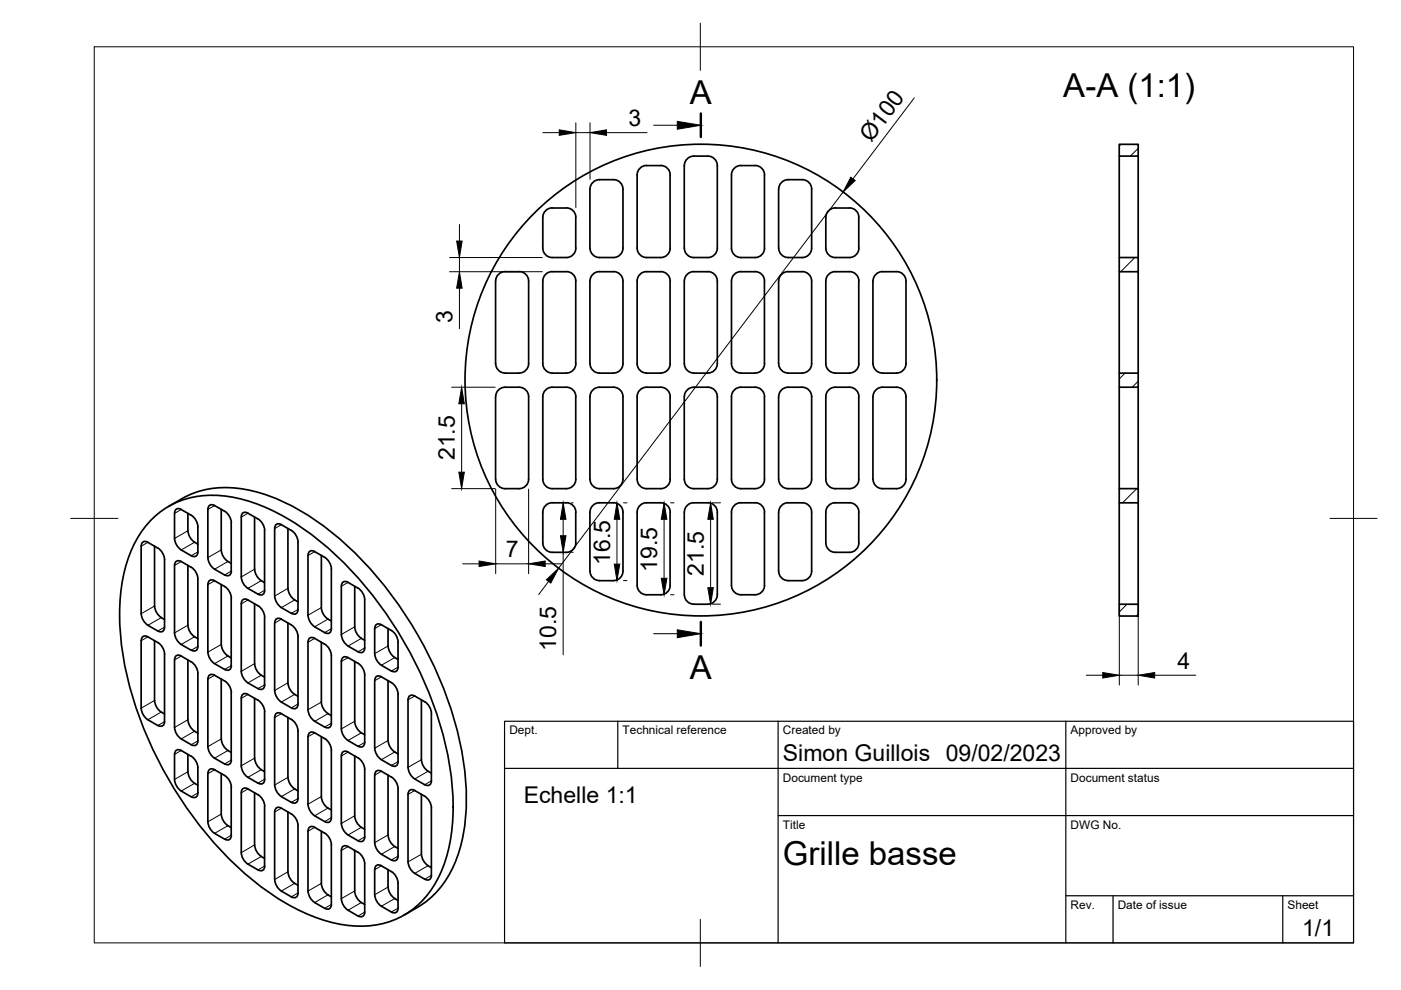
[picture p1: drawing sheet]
<svg xmlns="http://www.w3.org/2000/svg" width="297mm" height="210mm" viewBox="0 0 297 210" stroke-linecap="round" stroke-linejoin="round" font-family="sans-serif">
<!-- layer: Visible -->
<g fill="none" stroke="#000" stroke-width=".36">
<path d="M142.1 37.1v15.5M142.1 37.1a1.96 1.96 0 0 0-2-2h-3a2 2 0 0 0-2 2v15.5M157.1 35.1h3a2 2 0 0 1 2 2v15.5M157.1 35.1a2 2 0 0 0-2 2v15.5M167.1 38.1h3a2 2 0 0 1 2 2M167.1 38.1a2 2 0 0 0-2 2M237.3 30.6h4v2.5h-4zM237.3 33.1v21.5M241.3 33.1v21.5M105.1 59.6v17.5M107.1 57.6h3M107.1 57.6a2 2 0 0 0-2 2"/>
<path d="M110.1 57.6a2 2 0 0 1 2 2v17.5M115.1 52.6a2 2 0 0 0 2 2h3M115.1 46.1v6.5M117.1 57.6h3M117.1 57.6a2 2 0 0 0-2 2v17.5M120.1 44.1h-3a2 2 0 0 0-2 2M120.1 44.1a2 2 0 0 1 2 2M120.1 57.6a2 2 0 0 1 2 2v17.5M122.1 46.1v6.5M122.1 52.6a2 2 0 0 1-2 2M125.1 40.1v12.5M125.1 52.6a2 2 0 0 0 2 2h3a2 2 0 0 0 2-2"/>
<path d="M125.1 40.1a2 2 0 0 1 2-2h3a2 2 0 0 1 2 2M127.1 57.6h3M127.1 57.6a2 2 0 0 0-2 2v17.5M130.1 57.6a2 2 0 0 1 2 2v17.5M132.1 40.1v12.5M135.1 52.6a2 2 0 0 0 2 2h3a2 2 0 0 0 2-2M137.1 57.6h3M137.1 57.6a2 2 0 0 0-2 2v17.5M140.1 57.6a2 2 0 0 1 2 2M142.1 59.6v17.5M145.1 52.6v-17.5a2 2 0 0 1 2-2h3a2 2 0 0 1 2 2v17.5M145.1 52.6a2 2 0 0 0 2 2h3a2 2 0 0 0 2-2"/>
<path d="M147.1 57.6h3M147.1 57.6a2 2 0 0 0-2 2v17.5M150.1 57.6a2 2 0 0 1 2 2v17.5M155.1 52.6a2 2 0 0 0 2 2M157.1 57.6h3M157.1 57.6a2 2 0 0 0-2 2v17.5M160.1 57.6a2 2 0 0 1 2 2v17.5M162.1 52.6a2 2 0 0 1-2 2h-3M165.1 40.1v12.5M165.1 59.6v17.5M165.1 52.6a2 2 0 0 0 2 2M167.1 57.6h3"/>
<path d="M167.1 57.6a2 2 0 0 0-2 2M170.1 57.6a2 2 0 0 1 2 2v17.5M172.1 52.6a2 2 0 0 1-2 2h-3M172.1 40.1v12.5M175.1 46.1v6.5M175.1 52.6a2 2 0 0 0 2 2h3a2 2 0 0 0 2-2M177.1 57.6h3M177.1 57.6a2 2 0 0 0-2 2v17.5M180.1 57.6a2 2 0 0 1 2 2v17.5M182.1 46.1v6.5M182.1 46.1a1.96 1.96 0 0 0-2-2h-3a2 2 0 0 0-2 2M187.1 57.6h3"/>
<path d="M187.1 57.6a2 2 0 0 0-2 2v17.5M190.1 57.6a2 2 0 0 1 2 2v17.5M237.3 54.6h4v3h-4zM237.3 57.6v21.5M241.3 57.6v21.5M105.1 77.1a2 2 0 0 0 2 2M107.1 79.1h3M112.1 77.1a2 2 0 0 1-2 2M115.1 77.1a2 2 0 0 0 2 2M117.1 79.1h3M122.1 77.1a2 2 0 0 1-2 2M125.1 77.1a2 2 0 0 0 2 2"/>
<path d="M127.1 79.1h3M132.1 77.1a2 2 0 0 1-2 2M135.1 77.1a2 2 0 0 0 2 2M137.1 79.1h3M142.1 77.1a2 2 0 0 1-2 2M145.1 77.1a2 2 0 0 0 2 2M147.1 79.1h3M152.1 77.1a2 2 0 0 1-2 2M155.1 77.1a2 2 0 0 0 2 2M157.1 79.1h3M162.1 77.1a2 2 0 0 1-2 2M165.1 77.1a2 2 0 0 0 2 2"/>
<path d="M167.1 79.1h3M172.1 77.1a2 2 0 0 1-2 2M175.1 77.1a2 2 0 0 0 2 2M177.1 79.1h3M182.1 77.1a2 2 0 0 1-2 2M185.1 77.1a2 2 0 0 0 2 2M187.1 79.1h3M192.1 77.1a2 2 0 0 1-2 2M237.3 79.1h4v3h-4zM105.1 84.1v17.5M105.1 84.1a2 2 0 0 1 2-2h3a2 2 0 0 1 2 2v17.5a2 2 0 0 1-2 2h-3a2 2 0 0 1-2-2M120.1 82.1h-3a2 2 0 0 0-2 2v17.5a2 2 0 0 0 2 2h3"/>
<path d="M120.1 82.1a1.96 1.96 0 0 1 2 2v17.5a2 2 0 0 1-2 2M125.7 82.7l.9-.5 .5-.1h3a2 2 0 0 1 2 2v17.5a2 2 0 0 1-2 2h-3a2.04 2.04 0 0 1-2-2v-17.5l.1-.5zM142.1 84.1v17.5M142.1 84.1a2 2 0 0 0-2-2h-3a2 2 0 0 0-2 2v17.5a2 2 0 0 0 2 2h3a2 2 0 0 0 2-2M145.7 82.7l.9-.5 .5-.1h3a2 2 0 0 1 2 2v17.5a2 2 0 0 1-2 2h-3a2.04 2.04 0 0 1-2-2v-17.5l.1-.5zM157.1 82.1h3a2 2 0 0 1 2 2v17.5a1.96 1.96 0 0 1-2 2h-3M157.1 82.1a2 2 0 0 0-2 2v17.5a2 2 0 0 0 2 2M165.1 84.1v17.5M167.1 82.1h3a2 2 0 0 1 2 2v17.5a2 2 0 0 1-2 2h-3M167.1 82.1a2 2 0 0 0-2 2M175.7 82.7l.9-.5 .5-.1h3a1.96 1.96 0 0 1 2 2v17.5a2 2 0 0 1-2 2h-3a2 2 0 0 1-2-2v-17.5l.1-.5zM185.7 82.7l.9-.5 .5-.1h3a2 2 0 0 1 2 2v17.5a2 2 0 0 1-2 2h-3a2.04 2.04 0 0 1-2-2v-17.5l.1-.5z"/>
<path d="M237.3 82.1v21.5M241.3 82.1v21.5M31.3 115l2.2 1.2M31.4 115a.86 .86 0 0 0-1-.1 .86 .86 0 0 0-.5 .9v14.3l.5 1.4 1 1.1M32.7 109.6a18.5 18.5 0 0 1 16.4-4.2 42.3 42.3 0 0 1 18.7 9.3 81.9 81.9 0 0 1 27.6 47.7 42.6 42.6 0 0 1-1.3 21 18.3 18.3 0 0 1-15.5 12.9 30.2 30.2 0 0 1-17.9-4.7 72.1 72.1 0 0 1-25-26.4 72.3 72.3 0 0 1-10.3-34.9 30.4 30.4 0 0 1 4.8-17.8zM32.8 115.8v12.7l.4 1.4 1 1M33.5 116.2l1 1.1 .4 1.4-.1 14.7a.83 .83 0 0 1-1.3 .4M35.8 107.4a21.1 21.1 0 0 1 10.3-4 30.9 30.9 0 0 1 17.5 4.8 72 72 0 0 1 25 26.4 72 72 0 0 1 10.3 34.9 30.9 30.9 0 0 1-4.6 17.5 17.8 17.8 0 0 1-5.8 5.4l-2.8 1.6M37 108.9v5.3M37 114.1l.2 1 .9 1.2 2.9 1.7a.83 .83 0 0 0 1-1M37 108.8a.86 .86 0 0 1 .4-.9 .86 .86 0 0 1 1 .1l2.1 1.3a3.1 3.1 0 0 1 1.5 2.4M39.8 108.8l.1 4.2 .7 1.3 .7 .7"/>
<path d="M39.8 119.9l.1 12.7 .4 1.4 1 1M41.3 115l.7 .4M42 111.7v5.3M44.1 108v10.2M44.1 108a.86 .86 0 0 1 .4-.9 .86 .86 0 0 1 1 .1l2.1 1.2a3.1 3.1 0 0 1 1.4 2.4M46.9 108v8.6l.4 1.4a3.5 3.5 0 0 0 1.7 1.5M49 110.9v10.2a.88 .88 0 0 1-.4 .9 .88 .88 0 0 1-1-.1l-2.5-1.5-.8-1.2-.2-1M54 109.6v11.1M56.1 112.5v12.7M56.1 112.5l-.2-1a2.92 2.92 0 0 0-1.2-1.5l-2.1-1.2a.86 .86 0 0 0-1-.1 .86 .86 0 0 0-.4 .9v12.7M59.6 111.2l2.2 1.3 .7 .6a3 3 0 0 1 .7 1.8v14.3a.86 .86 0 0 1-.4 .9 .86 .86 0 0 1-1-.1l-2.2-1.2M59.7 111.2a.88 .88 0 0 0-1.1-.1 .88 .88 0 0 0-.4 1v14.3l.5 1.4 1 1"/>
<path d="M61 112.1v12.6M66.7 116.9a.88 .88 0 0 0-1 0 .88 .88 0 0 0-.4 .9l.1 13.1 .3 .9 .7 .8 2.4 1.5a.86 .86 0 0 0 1 .1 .86 .86 0 0 0 .5-.9v-12.7a3.1 3.1 0 0 0-1.5-2.4l-2.1-1.2M68.1 117.8v11l.4 1.4 1 1.1M120.1 106.6h-3a2 2 0 0 0-2 2v6.5a2 2 0 0 0 2 2h3M120.1 106.6a2 2 0 0 1 2 2v6.5a1.96 1.96 0 0 1-2 2M142.1 108.6v15.5M142.1 108.6a1.96 1.96 0 0 0-2-2h-3a2 2 0 0 0-2 2v15.5M145.7 107.2l.9-.5 3.5-.1a2 2 0 0 1 2 2v17.5a2.04 2.04 0 0 1-2 2h-3a2.04 2.04 0 0 1-2-2v-17.5l.1-.5zM157.1 106.6h3a2 2 0 0 1 2 2v15.5M157.1 106.6a2 2 0 0 0-2 2v15.5M165.1 108.6v12.5M165.1 101.6a2 2 0 0 0 2 2"/>
<path d="M167.1 106.6h3a2 2 0 0 1 2 2v12.5a2 2 0 0 1-2 2M167.1 106.6a2 2 0 0 0-2 2M175.7 107.2l.9-.5 3.5-.1a1.96 1.96 0 0 1 2 2v6.5a2 2 0 0 1-2 2h-3a2 2 0 0 1-2-2v-6.5l.1-.5zM237.3 103.6h4v3h-4zM237.3 106.6v21.5M241.3 106.6v21.5M31.3 132.6l2.2 1.2M31.3 135l2.2 1.2M31.4 135a.87 .87 0 0 0-1-.1 .87 .87 0 0 0-.5 .9v14.3l.5 1.4 1 1.1M32.8 135.8v12.7l.4 1.4a3.5 3.5 0 0 0 1.7 1.5M33.5 136.2l1 1.1 .4 1.4M34.2 131l.7 .4"/>
<path d="M34.9 138.7v14.3M37 139.9v14.3M37 139.9a.86 .86 0 0 1 .4-.9 .86 .86 0 0 1 1 .1l2.1 1.2a3.1 3.1 0 0 1 1.5 2.5M39.8 139.9l.1 12.7 .4 1.4 1 1M41.3 135l.7 .4M42 122.7v14.3M42 122.7l-.2-.9a2.92 2.92 0 0 0-1.3-1.5l-2.1-1.2a.87 .87 0 0 0-1-.1 .87 .87 0 0 0-.4 .9l.1 14.8 .3 .9 .7 .8 2.4 1.4a.86 .86 0 0 0 1 .1 .86 .86 0 0 0 .5-.9M44.1 124v14.3M44.1 123.9a.85 .85 0 0 1 .4-.9 .85 .85 0 0 1 1 .1l2.1 1.3 .7 .6a2.85 2.85 0 0 1 .7 1.8v14.3a.86 .86 0 0 1-.4 .9 .86 .86 0 0 1-1-.1l-2.5-1.5-.8-1.2-.2-.9M46.9 123.9v12.7l.4 1.4a3.7 3.7 0 0 0 1.7 1.5M51.2 122.3l.4 1.4 1 1M52.6 124.7l2.1 1.3a.86 .86 0 0 0 1 .1 .86 .86 0 0 0 .4-.9"/>
<path d="M54 128v12.7M54 120.7l.4 1.4a3.7 3.7 0 0 0 1.7 1.4M56.1 130.9v14.3M56.1 130.9l-.2-1a2.92 2.92 0 0 0-1.2-1.5l-2.1-1.2a.86 .86 0 0 0-1-.1 .86 .86 0 0 0-.4 .9v14.3l.4 1.4 1 1.1M61 132.1l.1 12.7 .4 1.4 1 1M61.1 124.7l.4 1.4 1 1.1M62.5 127.2l.7 .4M66.7 135.4l2.1 1.2M66.7 135.3a.88 .88 0 0 0-1 0 .88 .88 0 0 0-.4 .9l.1 14.7 .3 1 .7 .7 2.9 1.7a.83 .83 0 0 0 1-1v-14.3a3.1 3.1 0 0 0-1.5-2.4M68.1 136.2v12.6l.4 1.4 1 1.1M69.5 131.3l.8 .4M72.4 124.3v10.2"/>
<path d="M73.8 123.5l2.1 1.2M73.8 123.5a.86 .86 0 0 0-1-.1 .86 .86 0 0 0-.4 .9M75.2 124.3l.1 9 .6 1.4 .7 .6M75.9 124.7l.7 .6a3 3 0 0 1 .7 1.9v10.2a.86 .86 0 0 1-.4 .9 .86 .86 0 0 1-1-.1l-2.5-1.5-.8-1.3-.2-.9M76.6 135.4l.7 .4M80.9 132.5l2.1 1.2M80.9 132.5a.87 .87 0 0 0-1-.1 .87 .87 0 0 0-.5 .9l.1 5.8 .7 1.3 .7 .6M82.3 133.3v3.7M82.3 137l.4 1.4a3.5 3.5 0 0 0 1.7 1.4M83 133.7l.7 .6 .6 1.4 .1 5.7M127.1 123.1h3M127.1 123.1a2.04 2.04 0 0 1-2-2v-12.5a2 2 0 0 1 2-2h3a1.96 1.96 0 0 1 2 2v12.5a2 2 0 0 1-2 2"/>
<path d="M135.1 124.1a2 2 0 0 0 2 2h3a2 2 0 0 0 2-2M155.1 124.1a2 2 0 0 0 2 2M162.1 124.1a2 2 0 0 1-2 2h-3M165.1 121.1a2 2 0 0 0 2 2M167.1 123.1h3M237.3 128.1h4v2.5h-4zM31.3 152.6l2.2 1.2M34.9 153a.86 .86 0 0 1-.4 .9 .86 .86 0 0 1-1-.1M37 154.2l.2 .9 .9 1.3 2.4 1.5a.86 .86 0 0 0 1 .1 .86 .86 0 0 0 .5-.9M39.8 159.9l.1 4.2 .7 1.3 .7 .7M41.3 155l.7 .5M42 142.8v14.3"/>
<path d="M44.1 144v14.3M44.1 144a.86 .86 0 0 1 .4-.9 .86 .86 0 0 1 1 .1l2.1 1.2 .7 .6a2.85 2.85 0 0 1 .7 1.8v14.3a.86 .86 0 0 1-.4 .9 .86 .86 0 0 1-1 0M44.1 158.3l.2 .9 .8 1.3 2.5 1.5M46.9 144v12.7l.4 1.4a3.5 3.5 0 0 0 1.7 1.4M52.6 144.8l2.1 1.2a.86 .86 0 0 0 1 .1 .86 .86 0 0 0 .4-.9M54 148.1v12.7M54 140.7l.4 1.4a3.5 3.5 0 0 0 1.7 1.5M56.1 150.9v14.3M56.1 150.9l-.2-.9-.8-1.3-2.5-1.5a.86 .86 0 0 0-1-.1 .86 .86 0 0 0-.4 1v14.7l.4 1 .6 .7 2.5 1.5a.86 .86 0 0 0 1 .1 .86 .86 0 0 0 .4-.9M59.6 151.3l2.5 1.5 .7 .8 .3 .9 .1 14.8a.86 .86 0 0 1-.4 .9 .86 .86 0 0 1-1-.1l-2.2-1.2M59.6 148.9l2.2 1.2M59.7 151.3a.86 .86 0 0 0-1-.1 .86 .86 0 0 0-.5 .9v14.3l.5 1.4 1 1.1"/>
<path d="M59.7 148.9l-1-1.1-.5-1.4v-14.3a.85 .85 0 0 1 .5-.9 .85 .85 0 0 1 .9 .1l2.2 1.2 .7 .6a3 3 0 0 1 .7 1.9v14.3a.86 .86 0 0 1-.4 .9 .86 .86 0 0 1-1-.1M61 152.1l.1 12.7 .4 1.4 1 1M62.5 147.2l.7 .4M68.1 156.2v12.7l.4 1.4a3.4 3.4 0 0 0 1.8 1.4M68.8 156.6l-2.1-1.2a.87 .87 0 0 0-1-.1 .87 .87 0 0 0-.4 .9l.1 14.8 .3 .9 .7 .8 2.4 1.5a.86 .86 0 0 0 1 .1 .86 .86 0 0 0 .5-.9v-14.3M68.8 156.6l1 1 .5 1.4M69.5 151.3l.8 .4M72.4 140.2v14.4M72.4 154.6l.2 .9 .8 1.2 2.5 1.5a.89 .89 0 0 0 1 .1 .89 .89 0 0 0 .4-.9M72.4 140.2a.86 .86 0 0 1 .4-.9 .86 .86 0 0 1 1 .1l2.1 1.2a3.1 3.1 0 0 1 1.4 2.5M75.2 140.2v12.7l.4 1.4a3.4 3.4 0 0 0 1.7 1.5M77.3 143.1v14.3"/>
<path d="M79.5 158.6l.4 1.4 1 1.1M80.9 143.5l2.1 1.2M80.9 141l2.1 1.3M80.9 143.5a.86 .86 0 0 0-1-.1 .86 .86 0 0 0-.4 .9l-.1 14.3M82.3 144.3v12.7M82.3 157l.4 1.4a3.7 3.7 0 0 0 1.7 1.5M83 144.7l1 1.1 .4 1.4-.1 14.7a.83 .83 0 0 1-1.3 .4M84.4 141.4a.86 .86 0 0 1-.4 .9 .86 .86 0 0 1-1-.1M89.3 148.4l.1 12.7 .4 1.4 1 1M91.5 151.2l-.2-.9a2.92 2.92 0 0 0-1.3-1.5l-2.1-1.2a.87 .87 0 0 0-1-.1 .87 .87 0 0 0-.4 .9l.1 14.8 .3 .9 .7 .8 2.4 1.5a.89 .89 0 0 0 1 0 .89 .89 0 0 0 .5-.9v-14.3M41.3 166.1l.7 .4M42 162.8v5.3"/>
<path d="M42 162.8l-.2-.9a2.92 2.92 0 0 0-1.3-1.5l-2.1-1.3a.86 .86 0 0 0-1-.1 .86 .86 0 0 0-.4 .9v5.4l.2 .9 .9 1.2 2.4 1.5a.89 .89 0 0 0 1 .1 .89 .89 0 0 0 .5-.9M44.1 164v10.2M44.1 164a.86 .86 0 0 1 .4-.9 .86 .86 0 0 1 1 .1l2.5 1.5 .6 .8 .4 .9v11.2a.83 .83 0 0 1-1.4 .3l-2.1-1.2M44.1 174.2l.4 1.4 1 1.1M46.9 164v8.6l.4 1.4a3.5 3.5 0 0 0 1.7 1.5M54 168.1v11M54 160.7l.4 1.4a3.7 3.7 0 0 0 1.7 1.5M54 179.1l.4 1.4a3.7 3.7 0 0 0 1.7 1.5M56.1 171v12.6M56.1 170.9l-.2-.9a2.92 2.92 0 0 0-1.2-1.5l-2.1-1.2a.86 .86 0 0 0-1-.1 .86 .86 0 0 0-.4 .9v12.7M61 172.2l.1 12.6 .4 1.4 1 1.1M62.5 167.3l.7 .4"/>
<path d="M66.7 175.4l2.1 1.2M66.7 175.4a.88 .88 0 0 0-1-.1 .88 .88 0 0 0-.4 .9l.1 13.2 .3 .9 .7 .8 2.4 1.5a.86 .86 0 0 0 1 .1 .86 .86 0 0 0 .5-.9v-12.7l-.5-1.4-1-1.1M68.1 176.2v11.1M72.4 160.3v14.3M72.4 160.3a.86 .86 0 0 1 .4-.9 .86 .86 0 0 1 1 0l2.1 1.3M72.4 174.6l.2 .9 .8 1.2 2.5 1.6a.86 .86 0 0 0 1 0 .86 .86 0 0 0 .4-.9M75.2 160.3v12.6l.4 1.4 1 1.1M75.9 160.7l1 1 .4 1.4v14.3M76.6 175.4l.7 .4M80.9 161.1l2.1 1.2M80.9 163.5l2.1 1.3M80.9 163.5a.86 .86 0 0 0-1-.1 .86 .86 0 0 0-.4 1l-.1 14.3 .5 1.4 1 1"/>
<path d="M82.3 164.4v12.6M82.3 177l.4 1.4a3.5 3.5 0 0 0 1.7 1.5M83 164.7l1 1.1 .4 1.4M84.4 167.2v14.3M86.5 168.4v14.3M86.5 168.4a.85 .85 0 0 1 .4-.9 .85 .85 0 0 1 1 .1l2.2 1.2 .7 .7a3 3 0 0 1 .7 1.8v14.3a.86 .86 0 0 1-.4 .9 .86 .86 0 0 1-1-.1l-2.5-1.5-.9-1.2-.2-1M89.3 168.4l.1 12.7 .4 1.4 1 1M90.8 163.5l.7 .4M51.2 180.8l.4 1.4 1 1M52.6 183.2l2.1 1.2a.86 .86 0 0 0 1 .1 .86 .86 0 0 0 .4-.9M59.7 188.9l-1-1-.5-1.4v-14.3a.85 .85 0 0 1 .5-.9 .85 .85 0 0 1 .9 .1l2.5 1.4 .7 .8 .3 1v15.2a.83 .83 0 0 1-1.3 .3l-2.2-1.2M62.5 187.3l.7 .4"/>
<path d="M68.1 187.3l.4 1.4 1 1M69.5 189.7l.8 .5M72.4 180.3v10.2M72.4 180.3a.86 .86 0 0 1 .4-.9 .86 .86 0 0 1 1 .1l2.5 1.5 .8 1.2 .2 .9M72.4 190.5l.2 1 .8 1.2 2.5 1.5a.86 .86 0 0 0 1 .1 .86 .86 0 0 0 .4-.9M75.2 180.3v8.6l.4 1.4a3.4 3.4 0 0 0 1.7 1.5M77.3 183.2v10.2M79.4 184.4l.1 5.8 .7 1.3 .7 .6M80.9 181.1l2.1 1.2M80.9 192.1l2.1 1.3M80.9 183.6l2.1 1.2M80.9 183.6a.86 .86 0 0 0-1-.1 .86 .86 0 0 0-.4 .9"/>
<path d="M82.3 184.4v3.7M82.3 188.1l.4 1.4a3.7 3.7 0 0 0 1.7 1.4M83 184.8l.7 .6a3 3 0 0 1 .7 1.8v5.3a.86 .86 0 0 1-.4 1 .86 .86 0 0 1-1-.1M84.4 181.5a.86 .86 0 0 1-.4 .9 .86 .86 0 0 1-1-.1M90.8 183.6l.7 .4"/>
<circle cx="148.6" cy="80.6" r="50"/>
</g>
<!-- layer: Visible Narrow -->
<g fill="none" stroke="#000" stroke-width=".21">
<path d="M31.3 115l-1.4 .8M38.4 108l-1.4 .9M38.4 119.1l-1.4 .8M39.8 112.5l-2.8 1.7M41.3 115l-2.9 1.6M42 117l-1.5 .8M45.5 107.2l-1.4 .8M46.9 116.6l-2.8 1.6M48.3 119.1l-2.8 1.6M52.6 108.8l-1.4 .8M59.6 111.2l-1.4 .9M66.7 117l-1.4 .8"/>
<path d="M31.3 135l-1.4 .8M32.8 128.5l-2.9 1.6M34.2 131l-2.9 1.6M34.9 133l-1.4 .8M38.4 139.1l-1.4 .8M39.8 132.6l-2.8 1.6M41.3 135l-2.9 1.6M42 137l-1.5 .9M45.5 123.1l-1.4 .9M46.9 136.6l-2.8 1.7M48.3 139.1l-2.8 1.6M49 121.1l-1.4 .8"/>
<path d="M52.6 127.2l-1.4 .8M54 120.7l-2.8 1.6M55.4 123.1l-2.8 1.6M56.1 125.2l-1.4 .8M59.6 131.3l-1.4 .8M61 124.7l-2.8 1.7M62.5 127.2l-2.9 1.6M63.2 129.2l-1.4 .8M66.7 135.4l-1.4 .8M68.1 128.8l-2.8 1.6M69.5 131.3l-2.8 1.6M70.3 133.3l-1.5 .8"/>
<path d="M73.8 123.5l-1.4 .8M73.8 139.4l-1.4 .8M75.2 132.9l-2.8 1.6M76.6 135.4l-2.8 1.6M77.3 137.4l-1.4 .8M80.9 132.5l-1.5 .8M82.3 137l-2.9 1.6M83.7 139.4l-2.8 1.6M32.8 148.5l-2.9 1.6M34.2 151l-2.9 1.6M34.9 153l-1.4 .8M38.4 159.1l-1.4 .8"/>
<path d="M39.8 152.6l-2.8 1.6M41.3 155l-2.9 1.7M42 157.1l-1.5 .8M45.5 143.2l-1.4 .8M46.9 156.7l-2.8 1.6M48.3 159.1l-2.8 1.7M49 141.1l-1.4 .8M52.6 147.2l-1.4 .9M54 140.7l-2.8 1.6M55.4 143.2l-2.8 1.6M56.1 145.2l-1.4 .8M59.6 151.3l-1.4 .8"/>
<path d="M61 144.8l-2.8 1.6M62.5 147.2l-2.9 1.7M63.2 149.3l-1.4 .8M66.7 155.4l-1.4 .8M68.1 148.9l-2.8 1.6M69.5 151.3l-2.8 1.6M70.3 153.3l-1.5 .8M73.8 159.5l-1.4 .8M75.2 152.9l-2.8 1.7M76.6 155.4l-2.8 1.6M77.3 157.4l-1.4 .8M80.9 143.5l-1.5 .8"/>
<path d="M82.3 157l-2.9 1.6M83.7 159.4l-2.8 1.7M84.4 141.4l-1.4 .9M87.9 147.6l-1.4 .8M39.8 163.6l-2.8 1.7M41.3 166.1l-2.9 1.6M42 168.1l-1.5 .8M45.5 163.2l-1.4 .8M46.9 172.6l-2.8 1.6M48.3 175.1l-2.8 1.6M49 177.1l-1.4 .8M49 161.2l-1.4 .8"/>
<path d="M52.6 167.3l-1.4 .8M54 160.8l-2.8 1.6M54 179.1l-2.8 1.7M55.4 163.2l-2.8 1.6M56.1 165.2l-1.4 .8M59.6 171.4l-1.4 .8M61 164.8l-2.8 1.6M62.5 167.3l-2.9 1.6M63.2 169.3l-1.4 .8M66.7 175.4l-1.4 .8M68.1 168.9l-2.8 1.6M69.5 171.3l-2.8 1.7"/>
<path d="M70.3 173.4l-1.5 .8M73.8 179.5l-1.4 .8M75.2 173l-2.8 1.6M76.6 175.4l-2.8 1.6M77.3 177.5l-1.4 .8M80.9 163.5l-1.5 .9M82.3 177l-2.9 1.7M83.7 179.5l-2.8 1.6M84.4 161.5l-1.4 .8M87.9 167.6l-1.4 .8M89.3 161.1l-2.8 1.6M90.8 163.5l-2.9 1.7"/>
<path d="M91.5 165.6l-1.5 .8M55.4 181.6l-2.8 1.6M56.1 183.6l-1.4 .8M61 184.8l-2.8 1.7M62.5 187.3l-2.9 1.6M63.2 189.3l-1.4 .9M68.1 187.3l-2.8 1.6M69.5 189.7l-2.8 1.7M70.3 191.8l-1.5 .8M75.2 188.9l-2.8 1.6M76.6 191.4l-2.8 1.6M77.3 193.4l-1.4 .8"/>
<path d="M80.9 183.6l-1.5 .8M82.3 188.1l-2.9 1.6M83.7 190.5l-2.8 1.6M84.4 181.5l-1.4 .8M84.4 192.6l-1.4 .8M89.3 181.1l-2.8 1.6M90.8 183.6l-2.9 1.6M91.5 185.6l-1.5 .8"/>
</g>
<!-- layer: BORDER -->
<path d="M20 9.9h267v190h-267zM148.5 4.9v10M15 109.9h10M282 109.9h10M148.5 194.9v10" fill="none" stroke="#000" stroke-width=".21"/>
<!-- layer: TITLEBLOCK -->
<path d="M107 152.9h180v47h-180zM131 152.9v10M165 152.9v47M226 152.9v47M107 162.9h180M165 172.9h122M226 189.9h61M236 189.9v10M272 189.9v10" fill="none" stroke="#000" stroke-width=".25"/>
<!-- layer: Hatching -->
<path d="M237.7 30.6l-.4 .4M241.3 31.4l-1.7 1.7M240.6 54.6l-3 3M238.5 79.1l-1.2 1.2M241.3 80.8l-1.2 1.3M241 103.6l-3 3M239 128.1l-1.7 1.6M241.3 130.2l-.4 .4" fill="none" stroke="#000" stroke-width=".21"/>
<!-- layer: Section Lines -->
<path d="M148.6 24.1v5M148.6 131.9v5" fill="none" stroke="#000" stroke-width=".51"/>
<path d="M138.6 26.6h5M138.6 134.4h5" fill="none" stroke="#000" stroke-width=".21"/>
<path d="M143.6 25.7l5 .9-5 .8zM143.6 133.5l5 .9-5 .8z" fill="#000" stroke="#000" stroke-width=".21"/>
<!-- layer: FD_Dimensions -->
<g fill="none" stroke="#000" stroke-width=".21">
<path d="M115.1 28.1h3.5M122.1 26v18M122.1 28.1h3M125.1 26v12M128.6 28.1h8.6M193.8 20.8l-13 17.1M95.3 54.6h19.7M95.3 57.6h19.7M97.4 47.6v3.5M97.4 54.6v3M178.8 40.7l-60.4 79.8M97.4 61.1v8.6"/>
<path d="M95.8 82.1h9.2M97.9 85.6v14.5M95.8 103.6h9.2M98.1 119.5h3.5M105.1 103.7v17.9M105.1 119.5h7M112.1 103.7v17.9M115.6 119.5h3.5M119.4 110.1v3.5M119.4 117.1v21.7M121.2 106.6h.3M121.2 117.1h.3"/>
<path d="M130.8 110.1v9.5M132.2 106.6h.7M140.8 110.1v12.5M142.2 106.6h.7M150.7 110.1v14.5M151 106.6h1.8M116.3 123.3l-2.1 2.8M132.2 123.1h.7M142.2 126.1h.7M151 128.1h1.8M237.3 128.2v17.1M241.3 128.2v17.1"/>
<path d="M230.3 143.2h3.5M237.3 143.2h4M244.8 143.2h8.7"/>
</g>
<g fill="#000" stroke="#000" stroke-width=".21">
<path d="M118.6 27.5l3.5 .6-3.5 .6zM125.1 28.1l3.5-.6v1.2zM180.4 37.6l.9 .7-2.5 2.4zM96.8 51.1h1.2l-.6 3.5zM97.4 57.6l.6 3.5h-1.2zM97.9 82.1l.5 3.5h-1.1zM97.3 100.1h1.1l-.5 3.5zM101.6 118.9l3.5 .6-3.5 .6zM112.1 119.5l3.5-.6v1.2zM119.4 106.6l.6 3.5h-1.2zM118.8 113.6h1.2l-.6 3.5zM130.8 106.6l.6 3.5h-1.2z"/>
<path d="M130.2 119.6h1.2l-.6 3.5zM140.8 106.6l.6 3.5h-1.2zM150.7 106.6l.5 3.5h-1.1zM115.8 122.9l2.6-2.4-1.6 3.1zM140.2 122.6h1.2l-.6 3.5zM150.1 124.6h1.1l-.5 3.5zM233.8 142.6l3.5 .6-3.5 .6zM241.3 143.2l3.5-.6v1.2z"/>
</g>
<g font-size="7">
<text x="146.2" y="22.1">A</text>
<text x="225.4" y="20.6">A-A (1:1)</text>
<text x="146.2" y="143.9">A</text>
<text x="166" y="183.4">Grille basse</text>
</g>
<g font-size="4.9">
<text x="133.3" y="26.7">3</text>
<text x="184.7" y="30.3" transform="rotate(-53 184.7 30.3)">Ø100</text>
<text x="95.9" y="68.5" transform="rotate(-90 95.9 68.5)">3</text>
<text x="96.4" y="97.6" transform="rotate(-90 96.4 97.6)">21.5</text>
<text x="107.2" y="118.1">7</text>
<text x="129.3" y="119.8" transform="rotate(-90 129.3 119.8)">16.5</text>
<text x="139.3" y="121.3" transform="rotate(-90 139.3 121.3)">19.5</text>
<text x="149.2" y="122.1" transform="rotate(-90 149.2 122.1)">21.5</text>
<text x="117.9" y="138" transform="rotate(-90 117.9 138)">10.5</text>
<text x="249.6" y="141.8">4</text>
<text x="166" y="161.4">Simon Guillois 09/02/2023</text>
<text x="111" y="170.3">Echelle 1:1</text>
<text x="276.1" y="198.6">1/1</text>
</g>
<g font-size="2.5">
<text x="108" y="155.7">Dept.</text>
<text x="132" y="155.7">Technical reference</text>
<text x="166" y="155.7">Created by</text>
<text x="227" y="155.7">Approved by</text>
<text x="166" y="165.7">Document type</text>
<text x="227" y="165.7">Document status</text>
<text x="166" y="175.7">Title</text>
<text x="227" y="175.7">DWG No.</text>
<text x="227" y="192.7">Rev.</text>
<text x="237" y="192.7">Date of issue</text>
<text x="273" y="192.7">Sheet</text>
</g>
</svg>
